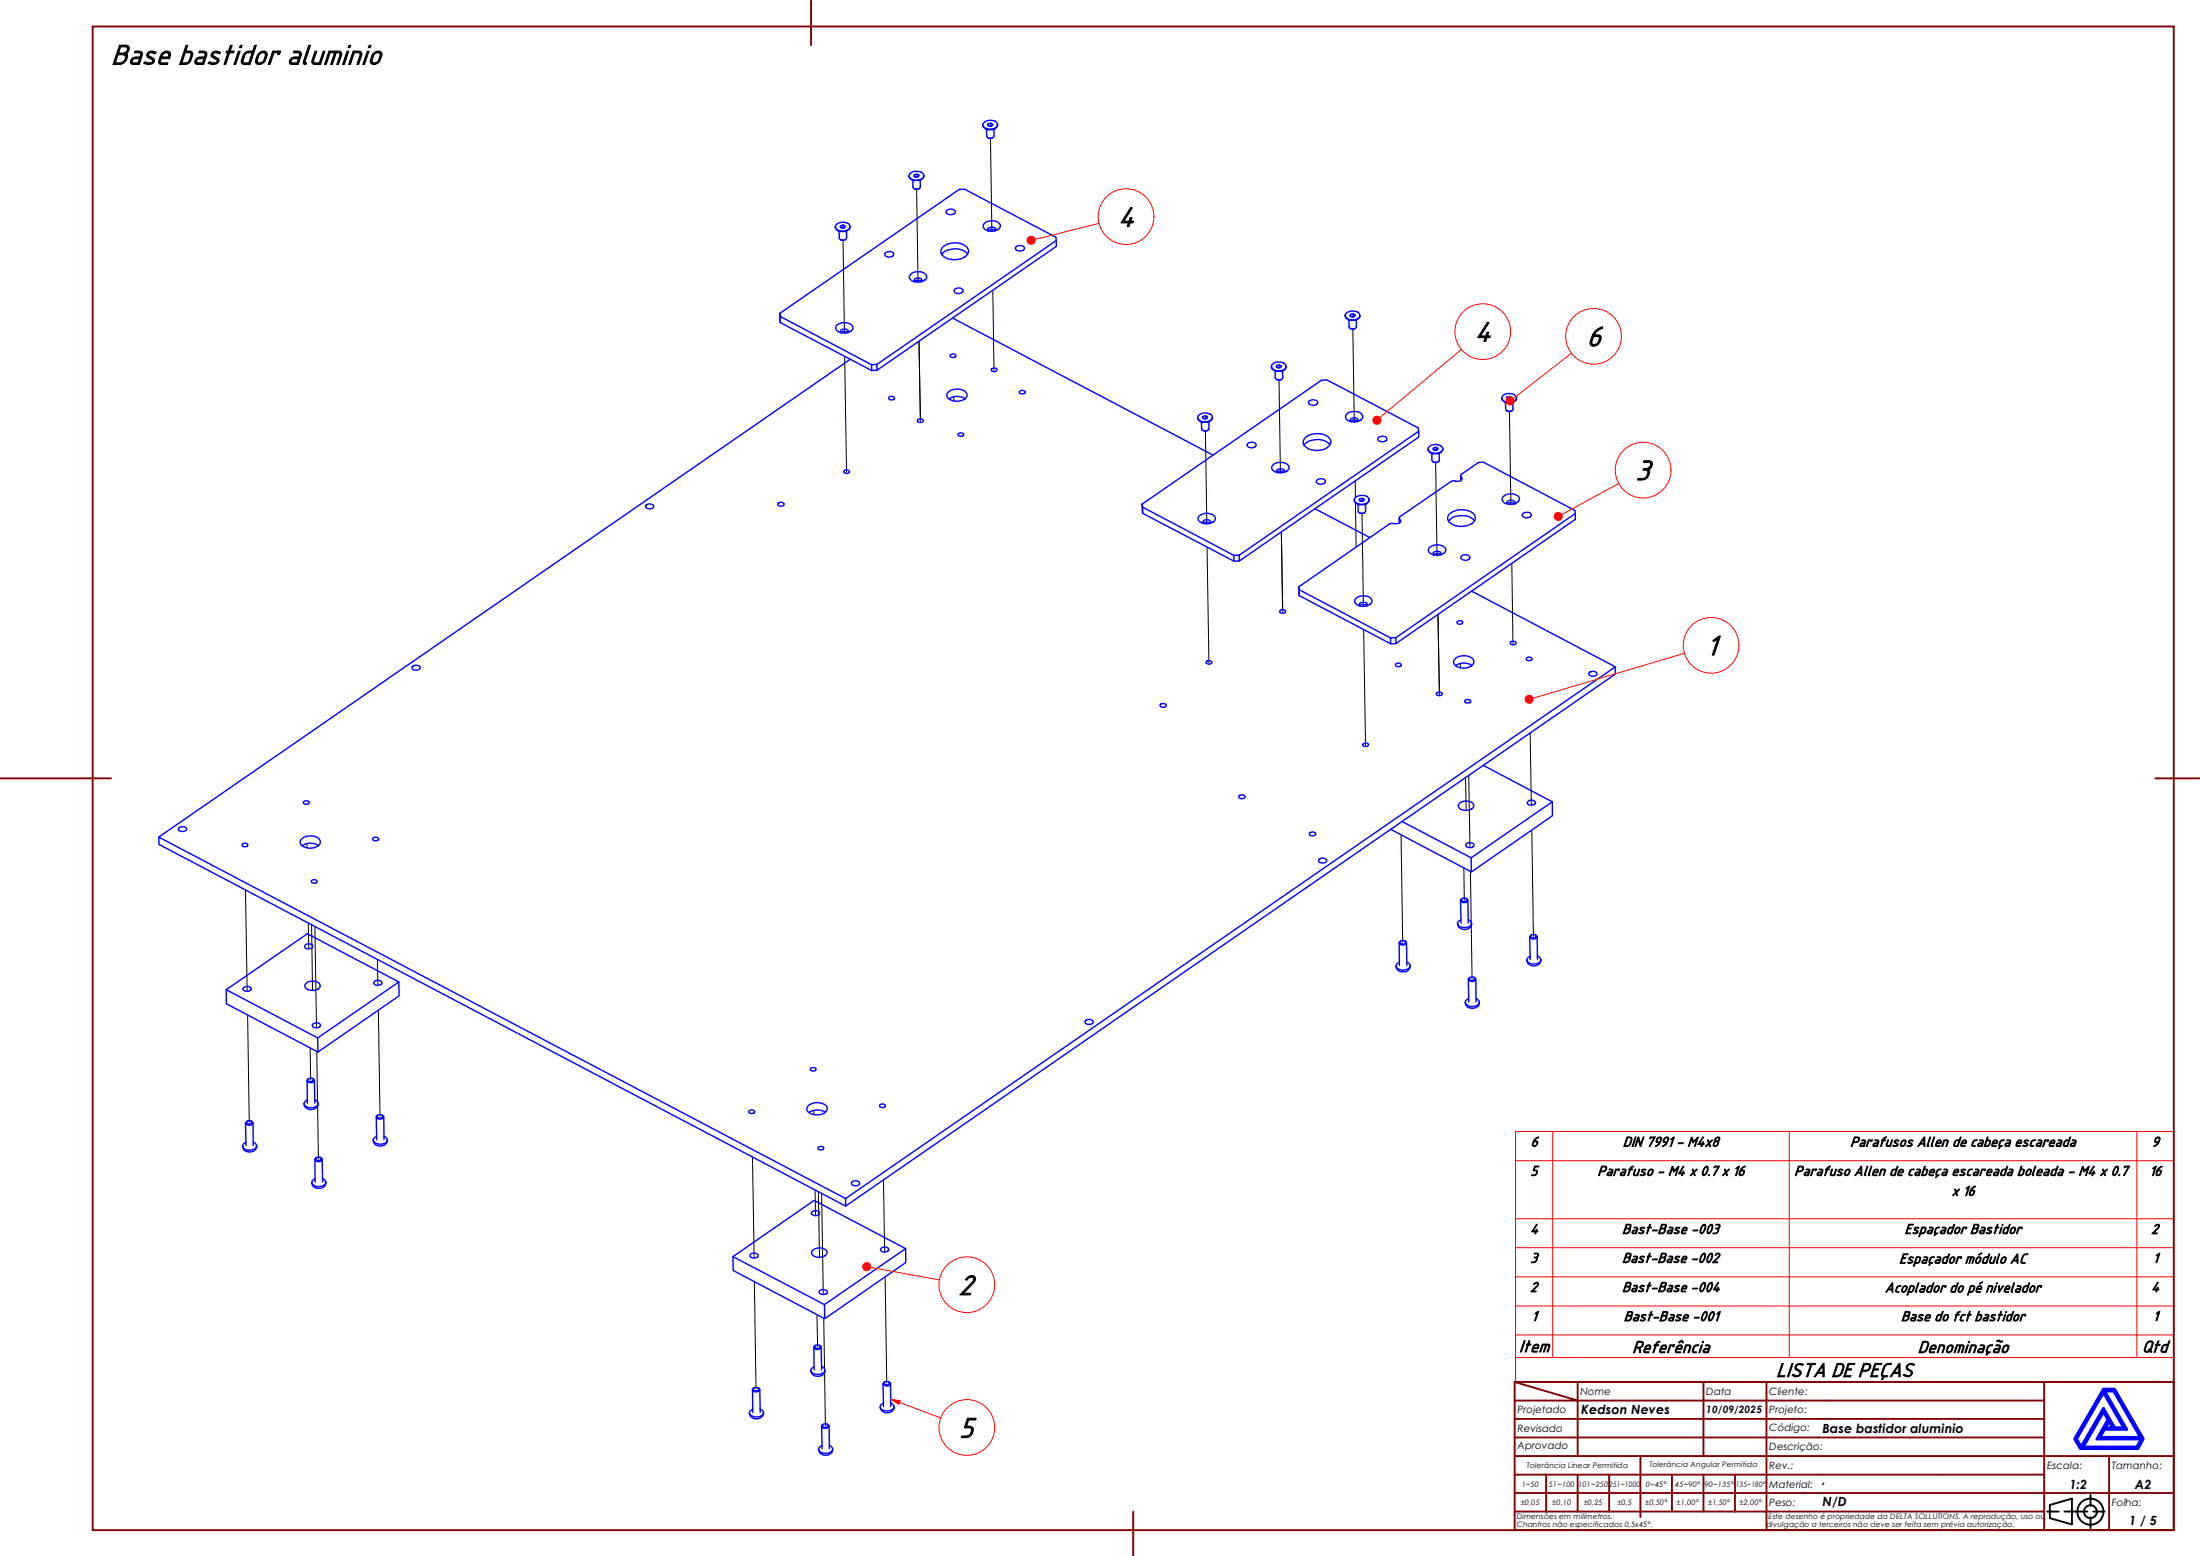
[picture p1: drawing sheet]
<svg xmlns="http://www.w3.org/2000/svg" width="594mm" height="420mm" viewBox="0 0 594 420" stroke-linecap="round" stroke-linejoin="round" font-family="sans-serif">
<!-- layer: Trilho torcido (ISO) -->
<g fill="none" stroke="#000" stroke-width=".27">
<path d="M267.5 37.4l.3 25.1M247.5 51.2l.4 25v-.7M227.6 64.9l.4 25.1M268.1 78.4l.3 21.6M228.1 96.2l.5 31.4M365.3 88.9l.4 25.1M248.5 112.8l-.3-20.7 .3 21.7M257.6 107.1v1.2M325.5 116.4l.4 25.1M345.4 102.7l.4 25v-.7M407.6 111.2l.4 25M366 129.8v4.5"/>
<path d="M366 135.7l.2 12M367.8 138.7l.4 25M387.7 124.9l.3 25.1v-.7M325.9 147.7l.6 31.3M408.2 152.1l.4 21.7M346.3 164.3l-.3-20.7 .4 21.7M368.2 170l.5 31.3M394.4 179.2v1.1M388.7 186.6l-.4-20.7 .4 21.7M413.2 197.9l.3 19.5M395.7 210l.2 8.8M396.6 209.4l.3 19.5"/>
<path d="M82.9 227.8v1.2M378.3 225.4l.5 29M395.3 234.3l.1 8.7M397.1 235.2l.4 29.1M413.6 224.1l.5 28.7M66.3 240.3l.4 27.4M83.2 249.3l.2 6.9M84.1 249.7l.3 17.7M85 250.2l.5 27.3M101.9 259.1l.1 6.9M66.9 274l.4 29.1M102.2 272.8l.4 28.6"/>
<path d="M83.8 282.9l.1 8.7M85.5 283.9l.5 29M219.8 299.8v1.2M203.2 312.4l.4 27.3M238.6 318.6l.3 19.5M220.1 321.3l.1 7M221 321.7l.3 17.8M221.9 322.2l.4 27.3M203.7 346.1l.5 29M220.6 355l.2 8.6M222.4 355.9l.5 29M239 344.8l.5 28.7"/>
</g>
<!-- layer: Visible (ABNT) -->
<g fill="none" stroke="#00f" stroke-width=".38">
<path d="M265.9 32.9a2.6 2.6 0 0 1 3.5 .5 1.74 1.74 0 0 1-2.2 1.5 1.77 1.77 0 0 1-1.8-1.3zM266.1 34.8l.7 .3M266.8 37.2l.5 .2 .8-.2M266.8 33.9v-.5l.7-.1v.7l-.4 .1M267.5 33.3l.6 .3-.2 .4-.6 .1-.6-.3 .1-.4M267.5 34h.2M268.4 34.8v1.9a1.13 1.13 0 0 1-2 0v-1.8M268.7 34.7l-.6 .3M269.4 33.6a1.99 1.99 0 0 1-3.1 1.2 1.11 1.11 0 0 1-.9-1.1M245.6 47a2.67 2.67 0 0 1 3.8 .2 1.31 1.31 0 0 1-1.5 1.4 1.78 1.78 0 0 1-2.4-1.3zM246.2 48.5l.6 .3M246.9 51h1.3"/>
<path d="M247 47.7v-.5l.6-.2v.7l-.4 .1M247.6 47l.6 .3-.2 .4-.7 .2-.5-.3 .2-.4M247.6 47.7l.1 .1M248.5 48.6v1.9a1.16 1.16 0 0 1-2 0v-1.8M248.8 48.5l-.6 .3M249.5 47.4a1.61 1.61 0 0 1-2 1.3 1.56 1.56 0 0 1-2-1.2M255.8 56.7a1.59 1.59 0 0 1 2.2 .4 1.44 1.44 0 0 1-2.5 .2zM226.1 60.4a2.51 2.51 0 0 1 3.4 .5 1.57 1.57 0 0 1-2.1 1.5 1.64 1.64 0 0 1-1.8-1.3zM226.3 62.3l.6 .3M226.6 62.4v1.8a1.08 1.08 0 0 0 1 .7 1.08 1.08 0 0 0 1-.7v-1.8M227 61.4v-.5l.7-.2v.8l-.4 .1M227.7 60.7l.5 .4-.1 .4-.7 .1-.5-.2 .1-.5"/>
<path d="M227.7 61.5l.1 .1M228.3 64.7l-.5 .2-.9-.2M228.9 62.2l-.6 .4M229.6 61.2a1.61 1.61 0 0 1-2 1.3 1.56 1.56 0 0 1-2-1.2M239 68.4a1.52 1.52 0 0 1 2.4 .2 1.39 1.39 0 0 1-1.2 .9 1.39 1.39 0 0 1-1.3-.8zM246.1 73.8a2.9 2.9 0 0 1 4.2 .8 1.97 1.97 0 0 1-2.4 1.6 1.87 1.87 0 0 1-2.3-1.6zM247.1 75.3l.4-.1a.91 .91 0 0 1 1-.1 .91 .91 0 0 1 .4 1l-1-.4-.9 .4-.2-.3zM254.5 66.8a5 5 0 0 1 6.7 .2 1.89 1.89 0 0 1-1.2 2.7 5.2 5.2 0 0 1-5.7-1 1.59 1.59 0 0 1 .2-1.9zM257.9 78a1.47 1.47 0 0 1 2.2 .5 1.39 1.39 0 0 1-1.2 .8 1.39 1.39 0 0 1-1.3-.7zM261.3 68.6a4.8 4.8 0 0 0-7 .1M265.7 60.4a2.97 2.97 0 0 1 4.4 .4 1.95 1.95 0 0 1-2.3 1.7 1.84 1.84 0 0 1-2.3-1.7zM266.8 61.8a1.39 1.39 0 0 1 2.2 .2l-.1 .3-.7-.3h-.7l-.7 .3z"/>
<path d="M274.3 66.8l.2-.3a1.54 1.54 0 0 1 2.2 .5 1.39 1.39 0 0 1-1.2 .8 1.39 1.39 0 0 1-1.3-.7zM285.2 64.9l-.1-.8-24.6-13-1.5 .1-48.4 33.4M285.2 64.9v1.6l-48.4 33.5M285.2 64.9l-48.4 33.5M210.7 85.4l-.1-.8 .1 2.5M210.7 87.1l24.7 13M210.7 85.4v1.7M210.7 85.4l24.6 13.1M225.9 87.9a2.97 2.97 0 0 1 4.4 .4 1.95 1.95 0 0 1-2.3 1.7 1.85 1.85 0 0 1-2.3-1.6zM227.2 89.1a1.22 1.22 0 0 1 1.9 .4l-.1 .3-1-.3-1 .3-.1-.2zM229.6 97l-186.7 129M235.3 98.5l1.5-.1v1.6l-1.4 .1z"/>
<path d="M256.6 95.8a.92 .92 0 0 1 1.5 .4 .93 .93 0 0 1-1.6-.1zM257.2 85.9l70.4 37M267.7 99.7l.1-.2a.92 .92 0 0 1 1.4 .4 .84 .84 0 0 1-.8 .5 .84 .84 0 0 1-.7-.7zM343.5 98.5a2.67 2.67 0 0 1 3.8 .2 1.31 1.31 0 0 1-1.5 1.4 1.78 1.78 0 0 1-2.5-1.3zM344 100l.7 .3M344.8 99.2v-.5l.6-.2 .1 .7-.4 .1M345.4 98.5l.6 .3-.1 .4-.7 .2-.6-.3 .2-.4M345.5 99.2l.1 .1M346.6 100l-.6 .3M347.3 98.9a1.63 1.63 0 0 1-2 1.3 1.54 1.54 0 0 1-2-1.2M363.7 84.4a2.7 2.7 0 0 1 3.5 .5 1.63 1.63 0 0 1-2.1 1.5 1.77 1.77 0 0 1-1.9-1.3zM363.9 86.3l.7 .3"/>
<path d="M364.6 88.7l.5 .2 .9-.2M364.7 85.4v-.5l.7-.1v.6l-.4 .2M365.4 84.8l.6 .3-.2 .3-.7 .2-.5-.3 .1-.4M365.4 85.4l.1 .1M366.3 86.3v1.9a1.13 1.13 0 0 1-2 0l-.1-1.8M366.6 86.2l-.6 .3M367.2 85.1a1.6 1.6 0 0 1-1.9 1.4 1.63 1.63 0 0 1-2.1-1.3M240 107.3l.3-.2a.85 .85 0 0 1 1.3 .5 .96 .96 0 0 1-1.6-.1zM247.9 113.3a.74 .74 0 0 1 .9-.2 .74 .74 0 0 1 .4 .7l-.2 .2a.85 .85 0 0 1-1.3-.5zM256 106a3.7 3.7 0 0 1 5 .2 1.62 1.62 0 0 1-1.7 2 3.1 3.1 0 0 1-3.6-1.4zM258.8 117.1l.2-.2a.81 .81 0 0 1 1.2 .6 .93 .93 0 0 1-1.6-.2zM260.6 107.7a3.9 3.9 0 0 0-4.4 0"/>
<path d="M275.3 105.6a.92 .92 0 0 1 1.6 .4 1.08 1.08 0 0 1-1.7-.1zM323.9 111.9a2.51 2.51 0 0 1 3.4 .5 1.57 1.57 0 0 1-2.1 1.5 1.64 1.64 0 0 1-1.8-1.3zM324.1 113.8l.6 .3M324.4 113.9l.1 1.8a1.08 1.08 0 0 0 1 .7 1.08 1.08 0 0 0 1-.7v-1.8M324.9 112.9v-.5l.7-.2v.8l-.4 .1M325.6 112.2l.5 .4-.2 .4-.7 .1-.5-.3 .2-.4M325.6 113l.1 .1M326.1 116.2l-.4 .2-.9-.2M326.7 113.7l-.6 .4M327.4 112.7a1.61 1.61 0 0 1-2 1.3 1.56 1.56 0 0 1-2-1.2M336.8 119.9a1.52 1.52 0 0 1 2.4 .2 1.39 1.39 0 0 1-1.2 .9 1.39 1.39 0 0 1-1.3-.8zM344.7 102.5h1.3"/>
<path d="M346.3 100.1l.1 1.9a1.16 1.16 0 0 1-2 0v-1.8M352.4 118.3a5 5 0 0 1 6.7 .2 1.89 1.89 0 0 1-1.3 2.7 5.2 5.2 0 0 1-5.6-1 1.59 1.59 0 0 1 .2-1.9zM353.6 108.2a1.64 1.64 0 0 1 2.3 .4 1.44 1.44 0 0 1-2.6 .2zM363.5 111.9a3.2 3.2 0 0 1 4.3 0 1.14 1.14 0 0 1-.9 1.8 2.84 2.84 0 0 1-3.6-.9zM364.6 113.3a1.32 1.32 0 0 1 2.2 .2l-.1 .3-.6-.3a1.31 1.31 0 0 0-1.4 .3zM372.4 118a1.54 1.54 0 0 1 2.1 .5 1.39 1.39 0 0 1-1.2 .8 1.39 1.39 0 0 1-1.3-.7zM383.1 116.4l-.1-.9-24.7-12.9-1.4 .1-48.5 33.4M383.1 116.4v1.6l-48.5 33.5M383.1 116.4l-48.5 33.5M405.7 107a2.67 2.67 0 0 1 3.8 .2 1.66 1.66 0 0 1-2.1 1.4 1.31 1.31 0 0 1-1.7-1.6zM406.3 108.5l.6 .3M407 111h1.2"/>
<path d="M407 107.7v-.5l.7-.2v.7l-.4 .1M407.7 107l.5 .3-.1 .4-.7 .2-.6-.3 .2-.4M407.7 107.7l.1 .1M408.6 108.6v1.9a1.1 1.1 0 0 1-1 .6 1.1 1.1 0 0 1-1-.6l-.1-1.8M408.9 108.4l-.7 .4M409.5 107.4a1.51 1.51 0 0 1-2 1.4 1.66 1.66 0 0 1-2-1.3M174.3 136.6a1.31 1.31 0 0 1 2.2 .2 1.34 1.34 0 0 1-2.2 0zM210.2 135.8a.85 .85 0 0 1 .9-.2 .85 .85 0 0 1 .6 .7l-.5 .3a.76 .76 0 0 1-1.1-.6zM228 127l.3-.1a.91 .91 0 0 1 1.1 .5 .85 .85 0 0 1-.8 .5 .85 .85 0 0 1-.8-.6zM308.5 136.9l-.1-.8 .1 2.5M308.5 136.9v1.7M308.5 136.9l24.7 13.1"/>
<path d="M308.5 138.6l24.7 13M323.7 139.4a2.97 2.97 0 0 1 4.5 .4 1.95 1.95 0 0 1-2.4 1.7 1.84 1.84 0 0 1-2.3-1.7zM343.6 125.7a3.2 3.2 0 0 1 4.3 0 1.42 1.42 0 0 1-1.5 1.9 2.51 2.51 0 0 1-3-1.1zM344.7 127.6v-.3a1.23 1.23 0 0 1 1.1-.7 1.23 1.23 0 0 1 1.1 .7l-.1 .3-1-.4-1 .4M355.1 137.4l14.8 7.7M355.7 129.5a1.47 1.47 0 0 1 2.2 .5 1.44 1.44 0 0 1-2.5 .1zM359.2 120.1a4.9 4.9 0 0 0-7.1 .1M365.9 134.5a2.67 2.67 0 0 1 3.8 .2 1.73 1.73 0 0 1-2.2 1.5 1.77 1.77 0 0 1-1.8-1.3zM366.4 136l.7 .3M367.1 138.5l.5 .2 .8-.2M367.2 135.2v-.5l.7-.2v.7l-.4 .2M367.9 134.5l.5 .4-.2 .3-.7 .2-.5-.3 .2-.4"/>
<path d="M367.9 135.2l.1 .1M368.7 136.1v1.9a1.13 1.13 0 0 1-1.9 0l-.1-1.8M369.1 136l-.7 .3M369.7 134.9a1.99 1.99 0 0 1-3.1 1.2 1.11 1.11 0 0 1-.9-1.1M377.8 139.9v1.4M385.8 120.8a2.54 2.54 0 0 1 3.8 .1 1.36 1.36 0 0 1-1.6 1.5 1.78 1.78 0 0 1-2.4-1.3zM386.3 122.3l.7 .3M386.7 122.4v1.8a1.13 1.13 0 0 0 1 .7 1.13 1.13 0 0 0 1-.7l-.1-1.8M387.1 121.5v-.6l.7-.1v.7l-.5 .1M387.8 120.8l.5 .3-.1 .4-.7 .1-.5-.3 .1-.4M387.8 121.5l.1 .1M388.3 124.7l-.4 .2-.9-.1"/>
<path d="M388.9 122.2l-.6 .3M389.6 121.2a2.17 2.17 0 0 1-3.1 1.1 1.01 1.01 0 0 1-.9-1M391.4 138.9a5.1 5.1 0 0 1 6.7 .1 1.81 1.81 0 0 1-1.3 2.7 5.1 5.1 0 0 1-5.6-.9 1.57 1.57 0 0 1 .2-1.9zM394.4 128.4l.1 1.4M406.2 133.8a3.3 3.3 0 0 1 3.9 .4 1.45 1.45 0 0 1-1.5 1.9 2.18 2.18 0 0 1-3-1.5zM406.9 135.6a1.31 1.31 0 0 1 2.2 .2l-.1 .3-1-.4-1 .4zM411.1 138.9a1.7 1.7 0 0 1 2.3-.2l.1 .3a1.41 1.41 0 0 1-2.5 .1zM425.4 138.7l-.1-.9-24.7-13-1.4 .1-4.5 3.2-.3 .3 .1 .2a.64 .64 0 0 1 .2 1 2.8 2.8 0 0 1-2.3 .2l-.6 .2-13.7 9.5-.2 .6a.67 .67 0 0 1 .3 .6 .67 .67 0 0 1-.4 .6l-2.6 .2-24.4 16.9M425.4 138.7v1.6l-48.5 33.5M425.4 138.7l-48.5 33.5M326.8 141.3l-.9-.4-1 .4-.2-.2a1.21 1.21 0 0 1 1.1-.8 1.21 1.21 0 0 1 1.2 .7l-.1 .3M333.2 150l1.4-.1v1.6l-1.4 .1z"/>
<path d="M350.8 158.4v2.4M350.8 159.2l24.7 13.1M386.3 147.6a2.97 2.97 0 0 1 4.1 .7 1.95 1.95 0 0 1-2.4 1.7 2.63 2.63 0 0 1-2.3-1.2l.1-.5zM387 149.3a1.33 1.33 0 0 1 2.2 .2l-.1 .3a1.56 1.56 0 0 0-2 0zM394.5 150.3a1.52 1.52 0 0 1 2.4 .2 1.39 1.39 0 0 1-1.2 .8 1.39 1.39 0 0 1-1.2-.7zM397.4 159.6l38.8 20.5M398.1 140.6a4.9 4.9 0 0 0-6.9 .2M325.9 178.5l.3-.1a.91 .91 0 0 1 1.1 .5 .84 .84 0 0 1-.9 .5 .84 .84 0 0 1-.7-.7zM345.8 164.8a.74 .74 0 0 1 .8-.2 .74 .74 0 0 1 .5 .7l-.3 .2a.85 .85 0 0 1-1.2-.5zM350.8 160.8l24.7 13M366 161.7a3.2 3.2 0 0 1 4.3 0 1.14 1.14 0 0 1-.9 1.8 2.77 2.77 0 0 1-3.6-1zM367.1 163a1.32 1.32 0 0 1 2.2 .3l-.1 .3-.6-.4a1.31 1.31 0 0 0-1.4 .4z"/>
<path d="M376.9 179.3a.88 .88 0 0 1 1.5 .3 .96 .96 0 0 1-1.6 0zM376.9 173.8v-1.6l-1.4 .1v1.5M376.9 173.8h-1.4M392.8 178a3.7 3.7 0 0 1 5.1 .2 1.77 1.77 0 0 1-1.8 2.1 2.99 2.99 0 0 1-3.6-1.4zM393.5 167.9l.3-.2a.78 .78 0 0 1 1.2 .5l-.2 .2a.97 .97 0 0 1-1.4-.3zM397.5 179.7a4 4 0 0 0-4.4 0M408 173.3l.3-.2a.69 .69 0 0 1 .7 .1 .69 .69 0 0 1 .3 .6l-.2 .2a.85 .85 0 0 1-1.3-.5zM412.2 177.7a.88 .88 0 0 1 1.5 .3l-.2 .2a.92 .92 0 0 1-1.4-.3zM111.3 180.1a1.31 1.31 0 0 1 2.2 .3 1.34 1.34 0 0 1-2.2 0zM313.4 190.2l.7-.2 .9 .4a.89 .89 0 0 1-.9 .6 .89 .89 0 0 1-.9-.6zM388 187a.99 .99 0 0 1 1.5 .4 .89 .89 0 0 1-.9 .5 .89 .89 0 0 1-.7-.7zM395.6 189.1l.3-.1a.85 .85 0 0 1 1.2 .5 1.03 1.03 0 0 1-1.6-.1z"/>
<path d="M429.1 181.7a1.39 1.39 0 0 1 2.2 .3 1.35 1.35 0 0 1-2.3 0zM82 216.5a.88 .88 0 0 1 1.5 .3 .93 .93 0 0 1-1.6-.1zM334.5 215l.2-.2a.91 .91 0 0 1 1.5 .5l-.2 .2a.91 .91 0 0 1-1.5-.5zM368 201l.2-.2a.76 .76 0 0 1 .8-.2 .76 .76 0 0 1 .5 .7l-.3 .2a.81 .81 0 0 1-1.2-.5zM394.1 216.9a2.65 2.65 0 0 1 3.9 .4 1.66 1.66 0 0 1-2.2 1.5 1.77 1.77 0 0 1-2-1.2zM400.6 206.7l18.6 9.8v3.8l-21.9 15.1M412.6 216.5a1.37 1.37 0 0 1 2.1 .1 1.21 1.21 0 0 1-1.1 .8 1.21 1.21 0 0 1-1.2-.7zM419.2 216.5l-21.9 15.1v3.8l-21.8-11.5M48.5 223.4a1.26 1.26 0 0 1 1.9 .5 1.34 1.34 0 0 1-2.2 0zM65.4 227.9l.3-.1a.85 .85 0 0 1 1.2 .5 .96 .96 0 0 1-1.6-.1zM81.3 226.7a3.6 3.6 0 0 1 5.1 .1 1.29 1.29 0 0 1-1.1 1.9 3.6 3.6 0 0 1-4.1-.8l-.1-.8zM84.1 237.8l.3-.2a.81 .81 0 0 1 1.2 .5 .96 .96 0 0 1-1.6-.1z"/>
<path d="M86 228.3a3.9 3.9 0 0 0-4.4 .1M100.7 226.4a.88 .88 0 0 1 1.5 .3 .99 .99 0 0 1-1.6-.2zM353.6 225l.2-.2a.91 .91 0 0 1 1.5 .5l-.5 .4a.83 .83 0 0 1-1.2-.7zM356.3 231.9a1.26 1.26 0 0 1 2 .6 1.34 1.34 0 0 1-2.3 0zM378.7 221.8l18.6 9.8M395.9 227.9a1.43 1.43 0 0 1 2.1 .2 1.19 1.19 0 0 1-1.1 .8 1.19 1.19 0 0 1-1.1-.8zM82.4 255.2a1.37 1.37 0 0 1 2.1 .2 1.21 1.21 0 0 1-1.1 .8 1.21 1.21 0 0 1-1.2-.7zM377.8 254.6l.1 6.1M377.9 259.8a.96 .96 0 0 0-.9 .9 .96 .96 0 0 0 .8 1 2.57 2.57 0 0 0 2.9-.6 1.01 1.01 0 0 0-.8-1.3M378.1 254.2l.2-.2a.78 .78 0 0 1 1.2 .6 .88 .88 0 0 1-1.5-.2zM379.3 254l.5 .6a1.11 1.11 0 0 1-2 0l.5-.5M379.8 254.6l.1 6.1"/>
<path d="M394.4 243.1l.1 6.2M394.7 242.7l.6-.2 .7 .1 .2 .3a.88 .88 0 0 1-.8 .5 .88 .88 0 0 1-.8-.4zM394.9 242.6l-.4 .3a.92 .92 0 0 0 .9 .9 .92 .92 0 0 0 .9-.9l-.4-.3M396.4 243.1l.1 6.1M396.5 248.3a.97 .97 0 0 1 .9 .9 .97 .97 0 0 1-.7 1 2.45 2.45 0 0 1-3-.5 .93 .93 0 0 1 .8-1.3M397.4 249.3a1.92 1.92 0 0 1-1.9 1.7 1.92 1.92 0 0 1-1.9-1.7M413.1 253l.1 6.1M413.4 252.6l.2-.2a.78 .78 0 0 1 1.2 .5l-.1 .2a.71 .71 0 0 1-.9 .2 .71 .71 0 0 1-.4-.7zM413.6 252.5l-.5 .5a1.15 1.15 0 0 0 2 0l-.5-.5M415.1 253l.1 6.1M415.2 258.2a1.02 1.02 0 0 1 .6 1.6 2.26 2.26 0 0 1-3.5-.6l.1-.4 .8-.6M416.1 259.1a1.92 1.92 0 0 1-1.9 1.7 1.92 1.92 0 0 1-1.9-1.6"/>
<path d="M61.1 267.3l21.9-15.2 24.7 13.1 .1 3.7-21.9 15.2M65.8 266.7a1.43 1.43 0 0 1 2.1 .2 1.24 1.24 0 0 1-1.2 .8 1.24 1.24 0 0 1-1.1-.8zM82.6 265.5a3 3 0 0 1 3.6 .1 .85 .85 0 0 1-.2 1.4 2.86 2.86 0 0 1-3.6-.4v-.7zM84.5 276.5l.3-.2a1.4 1.4 0 0 1 1.8 .5 1.19 1.19 0 0 1-1.2 .7 1.19 1.19 0 0 1-1.1-.7zM101 265.1a1.37 1.37 0 0 1 2.1 .2 .83 .83 0 0 1-1.1 .7 .78 .78 0 0 1-1-.9zM107.7 265.2l-21.9 15.1 .1 3.8-24.7-13-.1-3.8 24.7 13M293.2 275.5a1.26 1.26 0 0 1 2 .5 1.34 1.34 0 0 1-2.2 0zM380.8 260.8a1.93 1.93 0 0 1-1.9 1.6 1.93 1.93 0 0 1-1.9-1.6M396.5 264.5l.1 6.1M396.6 269.7a.96 .96 0 0 0-.9 .9 .96 .96 0 0 0 .8 1 2.51 2.51 0 0 0 2.9-.7 .97 .97 0 0 0-.8-1.2M396.8 264.1l.3-.2a.81 .81 0 0 1 1.2 .5 1.01 1.01 0 0 1-1.6-.1zM398 263.9l.5 .6a1.17 1.17 0 0 1-2 0l.5-.6"/>
<path d="M398.5 264.5l.1 6.1M399.5 270.6a1.9 1.9 0 0 1-1.8 1.7 1.9 1.9 0 0 1-2-1.5v-.1M82.9 291.8l.1 6.1M83.2 291.4l.2-.2a.78 .78 0 0 1 1.2 .5l-.1 .2a.96 .96 0 0 1-1.4-.3zM83.4 291.3l-.5 .5a1.15 1.15 0 0 0 2 0l-.5-.5M84.9 291.8l.1 6.1M85 297a1.01 1.01 0 0 1 .9 1.2 2.41 2.41 0 0 1-3.7 .1 1.02 1.02 0 0 1 .8-1.3M85.9 297.9a1.92 1.92 0 0 1-1.9 1.7 1.92 1.92 0 0 1-1.9-1.6M202.2 300a.92 .92 0 0 1 1.6 .3 .93 .93 0 0 1-1.6-.1zM218.2 298.7a3.7 3.7 0 0 1 5.1 .1 1.77 1.77 0 0 1-1.8 2.2 2.99 2.99 0 0 1-3.6-1.5zM218.9 288.5l.2-.2a.78 .78 0 0 1 1.2 .5 .96 .96 0 0 1-1.5 0zM237.6 298.4l.2-.2a.85 .85 0 0 1 1.3 .5 .93 .93 0 0 1-1.6-.1z"/>
<path d="M66.3 303.3l.1 6.1M66.4 308.5a.98 .98 0 0 0-.8 .6 .98 .98 0 0 0 .2 1 2.61 2.61 0 0 0 3.4-.4 .97 .97 0 0 0-.8-1.2M66.6 302.9l.3-.2a.81 .81 0 0 1 1.2 .5 .95 .95 0 0 1-1.6-.1zM66.8 302.7a.59 .59 0 0 0-.4 .8 1.21 1.21 0 0 0 1.9-.2l-.5-.6M68.3 303.2l.1 6.2M69.3 309.4a1.94 1.94 0 0 1-1.8 1.7 1.94 1.94 0 0 1-2-1.5v-.1M85 313.1l.1 6.1M85.1 318.3a.96 .96 0 0 0-.9 .9 .96 .96 0 0 0 .8 1 2.57 2.57 0 0 0 2.9-.6 .97 .97 0 0 0-.8-1.3M85.3 312.7l.2-.2a.78 .78 0 0 1 1.2 .5 .95 .95 0 0 1-1.5-.1zM85.5 312.5l-.4 .3a.99 .99 0 0 0 .8 .9 .99 .99 0 0 0 1.1-.6l-.5-.6M87 313l.1 6.2M88 319.3a1.93 1.93 0 0 1-1.9 1.6 1.93 1.93 0 0 1-1.9-1.6"/>
<path d="M101.6 301.6l.1 6.2M101.9 301.2l.3-.2a.81 .81 0 0 1 1.2 .5l-.2 .2a.96 .96 0 0 1-1.4-.2zM102.1 301.1l-.4 .2-.1 .4a1.21 1.21 0 0 0 2-.1l-.5-.5M103.6 301.6l.1 6.1M103.7 306.8a.97 .97 0 0 1 .9 .9 .97 .97 0 0 1-.7 1 2.23 2.23 0 0 1-3.1-.9l.9-.9M104.6 307.8a1.92 1.92 0 0 1-1.9 1.7 1.92 1.92 0 0 1-1.9-1.7M221 309.8a.85 .85 0 0 1 1.4 .4 .93 .93 0 0 1-1.5-.2zM222.8 300.3a3.9 3.9 0 0 0-4.4 .1M230.2 319.1a1.26 1.26 0 0 1 2 .5 1.3 1.3 0 0 1-2.3 0zM197.9 339.3l21.9-15.2 24.7 13.1 .1 3.7-21.9 15.2M202.6 338.7a1.43 1.43 0 0 1 2.1 .2 1.21 1.21 0 0 1-1.1 .8 1.21 1.21 0 0 1-1.1-.7zM219.2 327.3l.8-.4a.95 .95 0 0 1 1.3 .9 1.31 1.31 0 0 1-2.2-.3z"/>
<path d="M219.5 337.5a2.65 2.65 0 0 1 3.8 .5 1.75 1.75 0 0 1-2.2 1.5 1.5 1.5 0 0 1-1.9-1.6zM228.3 323.6v2.1l207.9-143.7v-1.9l-207.9 143.5-185.4-97.6v2l185.4 97.7M237.9 337.1a1.16 1.16 0 0 1 1.2-.4 1.16 1.16 0 0 1 .9 .9 1.31 1.31 0 0 1-2.3-.2zM244.5 337.2l-21.9 15.1 .1 3.8-24.7-13-.1-3.8 24.7 13M221.3 348.5a1.43 1.43 0 0 1 2.1 .3 .96 .96 0 0 1-1.5 .7l-.7-.4zM203.2 375.3l.1 6.1M203.5 374.9l.2-.2a.78 .78 0 0 1 1.2 .5l-.1 .2a.92 .92 0 0 1-1.4-.3zM203.6 374.8l-.4 .5a.99 .99 0 0 0 1.6 .4l.4-.4-.5-.5M205.2 375.3l.1 6.1M219.8 363.8v6.1M219.8 369a.96 .96 0 0 0-.8 .9 .96 .96 0 0 0 .7 1 2.57 2.57 0 0 0 3-.6 .97 .97 0 0 0-.8-1.3M220.1 363.4a.9 .9 0 0 1 1.5 .3 .96 .96 0 0 1-1.6-.1z"/>
<path d="M220.2 363.3l-.4 .3a.98 .98 0 0 0 .9 .8 .98 .98 0 0 0 1-.6l-.4-.5M221.7 363.8l.2 6.1M222.8 370a1.92 1.92 0 0 1-3.1 1.4l-.7-.8-.1-.5M238.4 373.7l.2 6.1M238.8 373.2a.9 .9 0 0 1 1.4 .3 .91 .91 0 0 1-1.5 0zM239 373.1l-.6 .6a1.15 1.15 0 0 0 2.1-.1l-.5-.5M240.5 373.6v6.2M240.5 378.8a.96 .96 0 0 1 1 .9 .96 .96 0 0 1-.8 1 2.45 2.45 0 0 1-3-.5 1.02 1.02 0 0 1 .9-1.3M241.5 379.8a1.93 1.93 0 0 1-1.9 1.7 1.93 1.93 0 0 1-1.9-1.6M205.2 380.5a1.01 1.01 0 0 1 .9 1.2 2.41 2.41 0 0 1-3.7 .1 1.02 1.02 0 0 1 .9-1.3M206.2 381.4a1.92 1.92 0 0 1-1.9 1.7 1.92 1.92 0 0 1-1.9-1.6M221.9 385.1l.1 6.2"/>
<path d="M222.2 384.7l.2-.2a.81 .81 0 0 1 1.2 .5l-.1 .2a.92 .92 0 0 1-1.4-.3zM223.4 384.5a.59 .59 0 0 1 .4 .9l-.3 .2a.92 .92 0 0 1-1 .2 .92 .92 0 0 1-.6-.9l.5-.3M223.9 385.1l.1 6.1M224 390.3a.97 .97 0 0 1 .9 .9 .97 .97 0 0 1-.7 1 2.23 2.23 0 0 1-3.2-.9l.5-.7 .4-.2M224.9 391.3a1.92 1.92 0 0 1-1.9 1.7 1.92 1.92 0 0 1-2-1.7"/>
</g>
<path d="M409.8 106.7l-1.1 .8M409.3 313.4h177.7M419.3 305.5v61.1M483.2 305.5v61.1M577 305.5v61.1M409.3 329.1h177.7M409.3 336.9h177.7M409.3 344.8h177.7M409.3 352.7h177.7M409.3 360.5h177.7v-55h-177.7v61.1M409.3 366.6v6.6h177.7v-6.6M587 360.5v6.1h-177.7" fill="none" stroke="#f00" stroke-width=".27"/>
<!-- layer: Borda A3/A4 (ABNT) -->
<g fill="none" stroke="#800000" stroke-width=".51">
<path d="M25 7.2h562v406h-562zM219 .2v12M0 210.2h30M582 210.2h12M409 373.2l17 5h-17M409 373.2h178v40h-178zM426 378.2h34v4.9h17M426 378.2v15M426 373.2v5M460 373.2v5h17v4.9M477 373.2v5h75M552 373.2v20h-143"/>
<path d="M409 383.1h51v10.1M409 398.2h17M417.5 398.2v10M434.5 398.2h-8.5v10M443 393.2v16.5M451.5 398.2v10h-42.5M460 398.2v10h8.5M468.5 398.2v10M477 398.2h-42.5v10M477 383.1v5.1h-68M477 398.2v10h75M477 383.1h75"/>
<path d="M477 398.2h75M552 388.2h-75v10M569.5 393.2v9.9h17.5M587 393.2h-35v9.9h17.5v10.1M306 408.2v12M409 403.1h143v10.1M451.5 408.2h8.5M468.5 408.2h8.5v5"/>
</g>
<path d="M568 376l5.5 9.6h-2.5l-3-5.3-6 10.5-1.3-2.3zM568 375.1h3l7.7 13.4-1.4 2.6h-15.5l-1.5-2.6zM568.3 375.6h2.5l7.2 12.6h-11l1.3-2.3h5.9zM568 381.2l1.3 2.1-3 5.2h12l-1.3 2.3h-14.5zM569.5 383.8l1 1.8h-2z" fill="none" stroke="#00f" stroke-width=".83"/>
<!-- layer: 0 -->
<path d="M561.8 391.1h15.5" fill="none" stroke="#000" stroke-width=".27"/>
<g fill="none" stroke="#000" stroke-width=".51">
<path d="M552.8 408.2h3.1M553.5 406.4l6-1.7v6.9l-6-1.7zM557.5 408.2h6.2M564.5 403.6v3M564.5 409.7v3M565.3 408.2h3"/>
<circle cx="564.5" cy="408.2" r="3.5"/>
<circle cx="564.5" cy="408.2" r="1.75"/>
</g>
<circle cx="407.8" cy="108.2" r="1.26" fill="#f00"/>
<g fill="none" stroke="#f00" stroke-width=".27">
<path d="M424.4 95.4l-14.6 11.3M423 138.3l-1.1 .6"/>
<circle cx="430.3" cy="90.8" r="7.5"/>
</g>
<circle cx="420.8" cy="139.5" r="1.25" fill="#f00"/>
<g fill="none" stroke="#f00" stroke-width=".27">
<path d="M373.7 111.9l-1 .7M437.1 130.5l-14.1 7.8"/>
<circle cx="443.7" cy="126.9" r="7.5"/>
</g>
<circle cx="371.8" cy="113.5" r="1.26" fill="#f00"/>
<g fill="none" stroke="#f00" stroke-width=".27">
<path d="M280.9 64.3l-1.2 .3M394.7 94.3l-21 17.6"/>
<circle cx="400.4" cy="89.5" r="7.5"/>
</g>
<circle cx="278.5" cy="64.9" r="1.25" fill="#f00"/>
<g fill="none" stroke="#f00" stroke-width=".27">
<path d="M296.8 60.3l-15.9 4M415.4 188.1l-1.3 .3"/>
<circle cx="304.1" cy="58.5" r="7.5"/>
</g>
<circle cx="412.9" cy="188.8" r="1.23" fill="#f00"/>
<g fill="none" stroke="#f00" stroke-width=".27">
<path d="M454.9 176.4l-39.5 11.7M235.3 342.2l1.2 .3"/>
<circle cx="462.1" cy="174.3" r="7.5"/>
</g>
<circle cx="234" cy="342" r="1.25" fill="#f00"/>
<g fill="none" stroke="#f00" stroke-width=".27">
<path d="M236.5 342.5l17.2 3.1M240.5 377.8l2.4 .9"/>
<circle cx="261.1" cy="346.9" r="7.5"/>
</g>
<path d="M240.5 377.8l2.6 .4-.4 1z" fill="#f00"/>
<g fill="none" stroke="#f00" stroke-width=".27">
<path d="M240.5 377.8l2.6 .4-.4 1zM242.9 378.7l11.2 4.2"/>
<circle cx="261.1" cy="385.5" r="7.5"/>
</g>
<g font-size="8.1">
<text x="30" y="17.3">Base bastidor aluminio</text>
<text x="301.9" y="61.1">4</text>
<text x="398.2" y="92.1">4</text>
<text x="428.4" y="93.4">6</text>
<text x="441.6" y="129.5">3</text>
<text x="460.7" y="176.8">1</text>
<text x="258.8" y="349.5">2</text>
<text x="259" y="388.1">5</text>
</g>
<text font-size="5.6" x="479.6" y="371.7">LISTA DE PEÇAS</text>
<g font-size="4.8">
<text x="410.2" y="365">Item</text>
<text x="440.8" y="365.2">Referência</text>
<text x="517.8" y="365.2">Denominação</text>
<text x="578.4" y="365.1">Qtd</text>
</g>
<g font-size="4">
<text x="413.3" y="309.5">6</text>
<text x="438.2" y="309.5">DIN 7991 - M4x8</text>
<text x="499.6" y="309.5">Parafusos Allen de cabeça escareada</text>
<text x="581" y="309.5">9</text>
<text x="413.3" y="317.4">5</text>
<text x="431.4" y="317.4">Parafuso - M4 x 0.7 x 16</text>
<text x="484.5" y="317.4">Parafuso Allen de cabeça escareada boleada - M4 x 0.7</text>
<text x="580.4" y="317.4">16</text>
<text x="527" y="322.8">x 16</text>
<text x="413.2" y="333.1">4</text>
<text x="438" y="333.1">Bast-Base -003</text>
<text x="514.3" y="333.1">Espaçador Bastidor</text>
<text x="580.9" y="333.1">2</text>
<text x="413.2" y="340.9">3</text>
<text x="438" y="340.9">Bast-Base -002</text>
<text x="512.8" y="341.1">Espaçador módulo AC</text>
<text x="581.3" y="340.9">1</text>
<text x="413.2" y="348.8">2</text>
<text x="438" y="348.8">Bast-Base -004</text>
<text x="509" y="348.9">Acoplador do pé nivelador</text>
<text x="580.9" y="348.8">4</text>
<text x="413.6" y="356.6">1</text>
<text x="438.5" y="356.7">Bast-Base -001</text>
<text x="513.3" y="356.7">Base do fct bastidor</text>
<text x="581.3" y="356.6">1</text>
</g>
<g font-size="3.4">
<text x="427" y="381.9">Kedson Neves</text>
<text x="492.1" y="386.9">Base bastidor aluminio</text>
<text x="492.1" y="400.7">,</text>
<text x="558.8" y="401.9">1:2</text>
<text x="576.5" y="401.9">A2</text>
<text x="492.1" y="406.7">N/D</text>
<text x="575" y="411.7">1 / 5</text>
</g>
<g font-size="2.7">
<text x="426.8" y="376.7">Nome</text>
<text x="460.8" y="376.7">Data</text>
<text x="477.8" y="376.7">Cliente:</text>
<text x="409.8" y="381.4">Projetado</text>
<text x="460.8" y="381.5">10/09/2025</text>
<text x="477.8" y="381.4">Projeto:</text>
<text x="409.8" y="386.7">Revisado</text>
<text x="477.8" y="386.4">Código:</text>
<text x="409.8" y="391.4">Aprovado</text>
<text x="477.8" y="391.5">Descrição:</text>
<text x="477.8" y="401.7">Material:</text>
<text x="477.8" y="396.7">Rev.:</text>
<text x="552.8" y="396.7">Escala:</text>
<text x="570.3" y="396.7">Tamanho:</text>
<text x="477.8" y="406.6">Peso:</text>
<text x="570.3" y="406.7">Folha:</text>
</g>
<g font-size="2">
<text x="410.9" y="401.4">1~50</text>
<text x="412.3" y="396.4">Tolerância Linear Permitida</text>
<text x="418.2" y="401.4">51~100</text>
<text x="426.1" y="401.4">101~250</text>
<text x="434.5" y="401.4">251~1000</text>
<text x="444.4" y="401.4">0~45°</text>
<text x="445.4" y="396.2">Tolerância Angular Permitida</text>
<text x="452.4" y="401.4">45~90°</text>
<text x="460.3" y="401.4">90~135°</text>
<text x="468.7" y="401.4">135~180°</text>
<text x="410.7" y="406.3">±0,05</text>
<text x="419.2" y="406.3">±0,10</text>
<text x="427.7" y="406.3">±0,25</text>
<text x="436.8" y="406.3">±0,5</text>
<text x="444.2" y="406.3">±0,50°</text>
<text x="452.8" y="406.3">±1,00°</text>
<text x="461.3" y="406.3">±1,50°</text>
<text x="469.7" y="406.3">±2,00°</text>
<text x="409.6" y="410.2">Dimensões em milímetros.</text>
<text x="409.6" y="412.3">Chanfros não especificados 0,5x45°.</text>
<text x="477" y="412.3">divulgação a terceiros não deve ser feita sem prévia autorização.</text>
<text x="477.6" y="410.2">Este desenho é propriedade da DELTA SOLLUTIONS. A reprodução, uso ou</text>
</g>
</svg>
